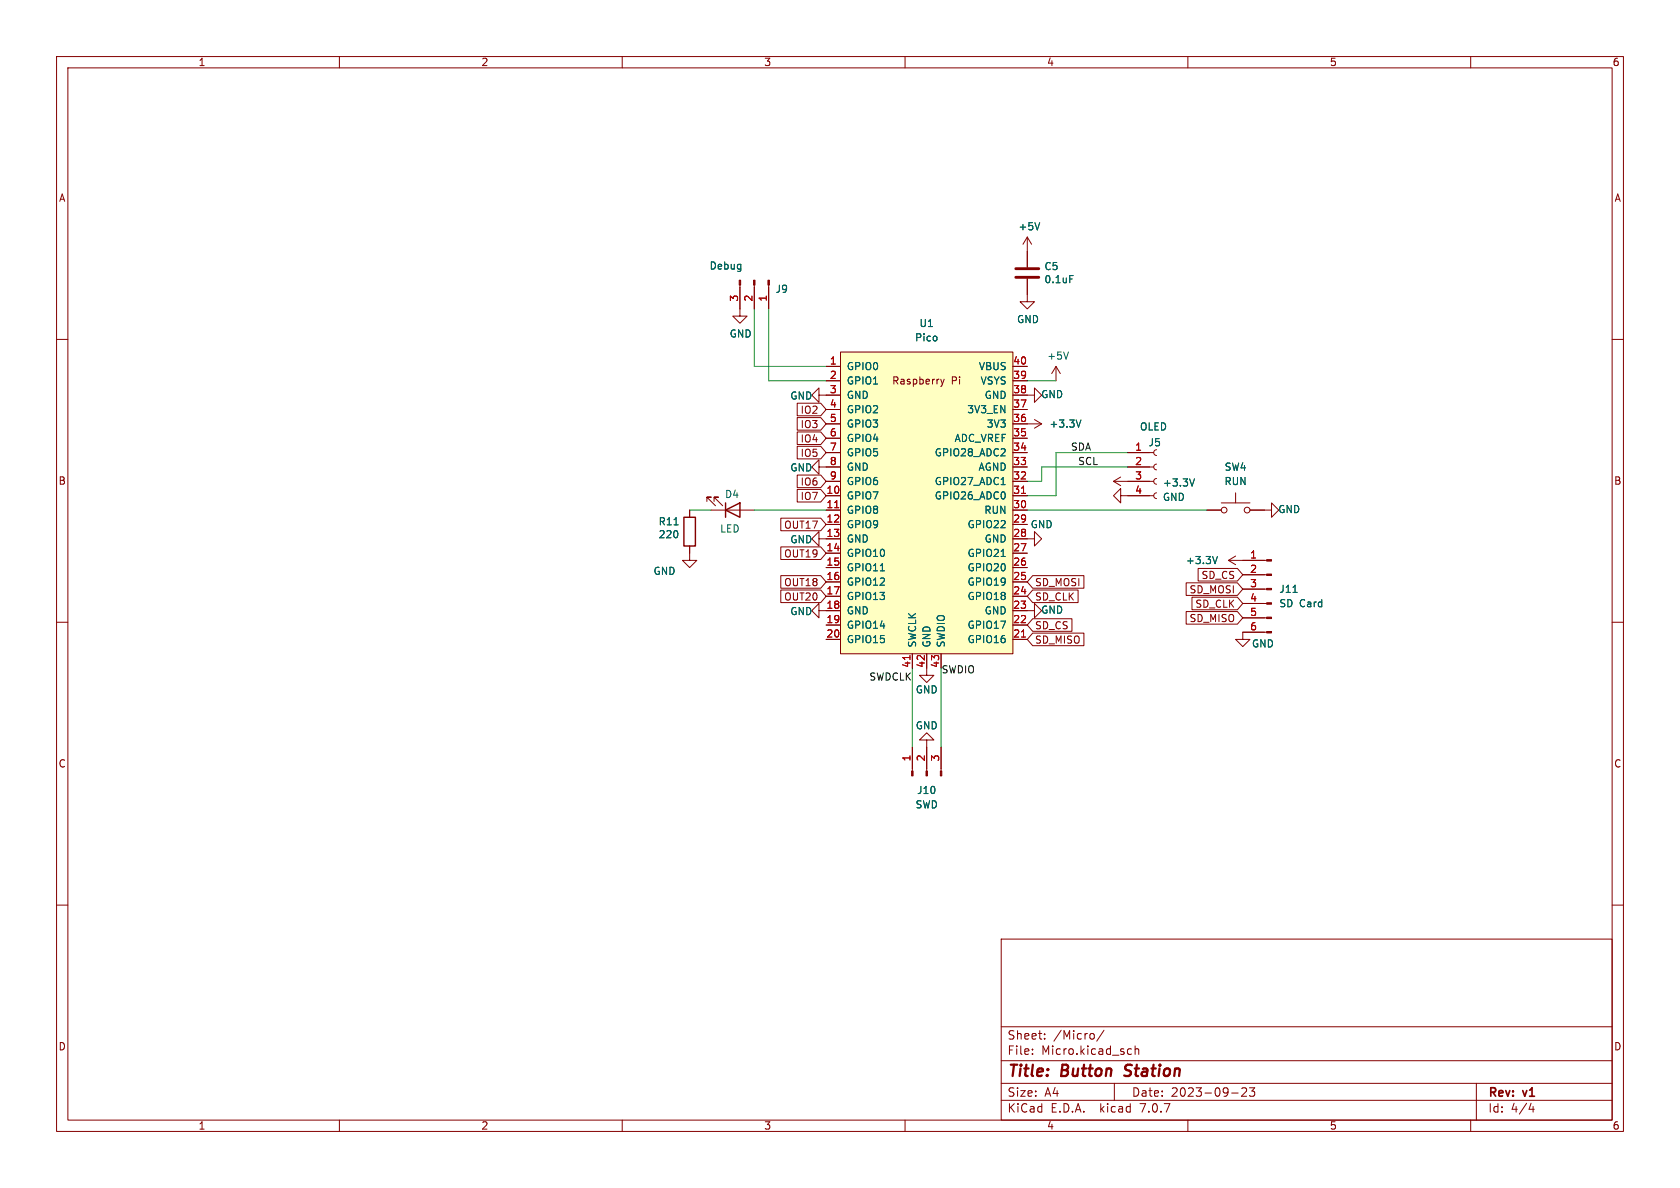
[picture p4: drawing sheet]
<svg xmlns="http://www.w3.org/2000/svg" width="297mm" height="210mm" viewBox="0 0 297 210" stroke-linecap="round" stroke-linejoin="round" font-family="sans-serif">
<g fill="none" stroke="#840000" stroke-width=".18">
<path d="M10 10h277v190h-277zM12 12h273v186h-273zM60 10v2M110 10v2M160 10v2M210 10v2M260 10v2M10 60h2M130.8 50.4v5.5h1.3l-1.3 1.3-1.3-1.3h1.3M133.3 50.4v4.2M135.9 50.4v4.2M181.6 49.3v4h1.3l-1.3 1.3-1.3-1.3h1.3"/>
<path d="M181.6 41.9l-.8 1.3M181.6 41.9v5.3M181.6 41.9l.8 1.3M285 60h2M140.9 73.8h4.2l.9 1.1-.9 1.1h-4.2zM140.9 76.4h4.2l.9 1.1-.9 1.1h-4.2zM140.9 78.9h4.2l.9 1.1-.9 1.1h-4.2zM140.9 71.3h4.2l.9 1.1-.9 1.1h-4.2zM144.8 69.9v-1.3l-1.3 1.3 1.3 1.2v-1.2h3.8M146 74.9h2.6M146 64.8h2.6M146 67.3h2.6"/>
<path d="M146 77.5h2.6M146 72.4h2.6M148.6 62.2h30.5v53.4h-30.5zM166.3 67l.3 .9M166.6 67.9l-.3 .4M166.9 67l-.3 .9M179.1 69.9h3.8v-1.3l1.2 1.3-1.2 1.2v-1.2M179.1 74.9h5M179.1 64.8h2.5M179.1 67.3h2.5M179.1 77.5h2.5M179.1 72.4h2.5"/>
<path d="M182.9 74.2l1.2 .7M184.1 74.9l-1.2 .8M186.7 64.8l-.8 1.2M186.7 64.8v2.5M186.7 64.8l.8 1.2M204.5 79.5l-.4 .1-.1 .4 .1 .4 .4 .1M121.9 96.5v2.6h1.3l-1.3 1.2-1.3-1.2h1.3M121.9 90.2v1.2M125 88.6v-.7h.7h-.7l1.5 1.5M125.7 90.2h7.6M126.2 88.6v-.7h.8h-.8l1.6 1.5M138 96.7h7.1l.9 1.1-.9 1.1h-7.1z"/>
<path d="M138 91.6h7.1l.9 1.1-.9 1.1h-7.1zM140.9 86.5h4.2l.9 1.1-.9 1.1h-4.2zM140.9 84h4.2l.9 1.1-.9 1.1h-4.2zM144.8 95.3v-1.3l-1.3 1.3 1.3 1.2v-1.2h3.8M144.8 82.6v-1.3l-1.3 1.3 1.3 1.2v-1.2h3.8M146 87.6h2.6M146 90.2h2.6M146 92.7h2.6M146 97.8h2.6M146 85.1h2.6M146 80h2.6M179.1 95.3h3.8v-1.3l1.2 1.3-1.2 1.2v-1.2"/>
<path d="M179.1 87.6h2.5M179.1 90.2h2.5M179.1 92.7h2.5M179.1 97.8h2.5M179.1 85.1h2.5M179.1 82.6h2.5M179.1 80h2.5M196.8 85.1h7.2M196.8 85.1l1.3 .8M198.1 87.6v-1.2l-1.3 1.2 1.3 1.3v-1.3h5.9M198.1 84.3l-1.3 .8M199.4 82.6h4.6"/>
<path d="M199.4 80h4.6M204.5 87.1l-.4 .2-.1 .3 .1 .4 .4 .1M204.5 84.6l-.4 .1-.1 .4 .1 .3 .4 .2M204.5 82l-.4 .2-.1 .3 .1 .4 .4 .2M213.4 90.2h2.5M215.9 88.9h5.1M217.2 99.1l1.2 .7M217.2 99.1h6.7M218.4 98.3l-1.2 .8M218.4 87.1v1.8M221 90.2h3.8v-1.3l1.3 1.3-1.3 1.2v-1.2M10 110h2"/>
<path d="M138 104.3h7.1l.9 1.1-.9 1.1h-7.1zM138 101.8h7.1l.9 1.1-.9 1.1h-7.1zM144.8 108v-1.3l-1.3 1.3 1.3 1.2v-1.2h3.8M146 100.3h2.6M146 102.9h2.6M146 105.4h2.6M146 110.5h2.6M146 113h2.6M161.3 115.6v2.5M163.8 115.6v3.8h1.3l-1.3 1.3-1.2-1.3h1.2M166.4 115.6v2.5M179.1 108h3.8v-1.3l1.2 1.3-1.2 1.2v-1.2"/>
<path d="M179.1 100.3h2.5M179.1 102.9h2.5M179.1 105.4h2.5M179.1 110.5h2.5M179.1 113h2.5M182.6 101.8h9v2.2h-9l-1-1.1zM182.6 111.9h9v2.2h-9l-1-1.1zM182.6 104.3h8v2.2h-8l-1-1.1zM182.6 109.4h6.9v2.2h-6.9l-1-1.1zM209.7 108.1h9.1l.9 1.1-.9 1.1h-9.1zM209.7 103h9.1l.9 1.1-.9 1.2h-9.1zM210.7 105.6h8.1l.9 1.1-.9 1.1h-8.1z"/>
<path d="M211.8 100.5h7l.9 1.1-.9 1.1h-7zM219.7 109.2h4.2M219.7 106.7h4.2M219.7 104.1h4.2M219.7 101.6h4.2M223.9 111.8h-4.2v1.2h1.3l-1.3 1.3-1.3-1.3h1.3M285 110h2M161.3 132.1v4.2M163.8 130.8h1.3l-1.3-1.3-1.2 1.3h1.2v5.5M166.4 132.1v4.2M10 160h2M285 160h2"/>
<path d="M177 166h108v32h-108zM60 198v2M110 198v2M160 198v2M177 194.5h108M177 191.5h108M177 187.5h108M177 181.5h108M182.5 186.3v.1M182.5 185.5v.1M184.7 183.6v.1M184.7 182.8v.1"/>
<path d="M193.2 182.7l.3 .3v.4l-.3 .3M195.2 182.1l-1.3 2M197 191.5v3M199.6 185.4l.4 .1M200 186.3l-.4 .1M200.7 185.5l.2-.1 .3 .1 .1 .9M200.7 184.9v1.5M210 198v2M217.7 193.2h1.2M219.5 192.4l.6-.1 .2 .1 .1 .3-.9 1.1h.9M220.9 192.3h.9l-.5 .6 .4 .1v.7l-.2 .1h-.4l-.2-.1M260 198v2"/>
<path d="M261 191.5v6.5M270.7 195l-.4 1.1h.9M271 195.6v1"/>
<circle cx="216.4" cy="90.2" r=".51"/>
<circle cx="220.5" cy="90.2" r=".51"/>
</g>
<path d="M198.7 190.1l.3 .1M199.1 188.4l-.2 .4 .1 .2" fill="none" stroke="#840000" stroke-width=".4"/>
<g fill="#840000" stroke="#840000" stroke-width=".18">
<path d="M130.7 49.5h.2v.9h-.2z"/>
<path d="M133.2 49.5h.3v.9h-.3z"/>
<path d="M135.8 49.5h.2v.9h-.2z"/>
<path d="M166.2 136.3h.3v.9h-.3z"/>
<path d="M163.7 136.3h.3v.9h-.3z"/>
<path d="M161.2 136.3h.2v.9h-.2z"/>
<path d="M223.9 111.6h.9v.3h-.9z"/>
<path d="M223.9 109.1h.9v.2h-.9z"/>
<path d="M223.9 106.6h.9v.2h-.9z"/>
<path d="M223.9 104h.9v.3h-.9z"/>
<path d="M223.9 101.5h.9v.2h-.9z"/>
<path d="M223.9 98.9h.9v.3h-.9z"/>
</g>
<path d="M183.8 39.4l-.4 1.2M189.1 48.7h.6M188.9 62.2l-.4 1.3M191.1 74.2l-.4 1.3M119.2 92.8h.7M177 98.4h.7M177 85.7h.7M211.2 84.7l-.5 1.2M215.2 98.4l-.4 1.2M155.6 100.9h.8M228.6 104.7h.7" fill="none" stroke="#006464" stroke-width=".18"/>
<path d="M120.9 91.4h2v5.1h-2zM128.3 90.2l2.5-1.3v2.5zM128.3 88.9v2.5" fill="none" stroke="#840000" stroke-width=".25"/>
<path d="M148.6 62.2h30.5v53.4h-30.5z" fill="#ffffc2" stroke="#ffffc2" stroke-width=".18"/>
<path d="M147.6 89.8h.7M180.6 87.2h.7M160.9 115.9v.7M180.6 112.6h.7" fill="none" stroke="#a90000" stroke-width=".18"/>
<path d="M179.6 49h4M179.6 47.5h4" fill="none" stroke="#840000" stroke-width=".51"/>
<path d="M133.3 54.6v10.2h12.7M135.9 54.6v12.7h10.1M181.6 67.3h5.1M121.9 90.2h3.8M133.3 90.2h12.7M181.6 90.2h31.8M199.4 82.6h-15.3v2.5h-2.5M199.4 80h-12.7v7.6h-5.1M161.3 118.1v14M166.4 118.1v14" fill="none" stroke="#009600" stroke-width=".18"/>
<g font-size="2.8" fill="#840000">
<text x="178" y="190.9">Title:</text>
<text x="187.7" y="190.9">Button</text>
<text x="199.7" y="190.9">Station</text>
</g>
<g font-size="2.1" fill="#840000">
<text x="178" y="184">Sheet:</text>
<text x="186.2" y="184">/Micro/</text>
<text x="178" y="186.7">File:</text>
<text x="184.1" y="186.7">Micro.kicad_sch</text>
<text x="178" y="196.9">KiCad</text>
<text x="178" y="194.1">Size:</text>
<text x="184.7" y="194.1">A4</text>
<text x="185.7" y="196.9">E.D.A.</text>
<text x="194.6" y="196.9">kicad</text>
<text x="200" y="194.1">Date:</text>
<text x="201.8" y="196.9">7.0.7</text>
<text x="207" y="194.1">2023-09-23</text>
<text x="263" y="194.3">Rev:</text>
<text x="263" y="196.9">Id:</text>
<text x="267.1" y="196.9">4/4</text>
<text x="269.4" y="194.3">v1</text>
</g>
<g font-size="1.8" fill="#840000">
<text x="35" y="11.9">1</text>
<text x="85" y="11.9">2</text>
<text x="135" y="11.9">3</text>
<text x="185" y="11.9">4</text>
<text x="235" y="11.9">5</text>
<text x="285" y="11.9">6</text>
<text x="10.3" y="35.9">A</text>
<text x="285.3" y="35.9">A</text>
<text x="157.6" y="68.2">Raspberry</text>
<text x="168.2" y="68.2">Pi</text>
<text x="141.4" y="75.9">IO3</text>
<text x="141.4" y="73.3">IO2</text>
<text x="141.4" y="78.4">IO4</text>
<text x="141.4" y="81">IO5</text>
<text x="10.3" y="85.9">B</text>
<text x="141.4" y="88.6">IO7</text>
<text x="141.4" y="86">IO6</text>
<text x="285.3" y="85.9">B</text>
<text x="138.5" y="93.7">OUT17</text>
<text x="138.5" y="98.7">OUT19</text>
<text x="138.5" y="106.4">OUT20</text>
<text x="138.5" y="103.8">OUT18</text>
<text x="182.9" y="103.8">SD_MOSI</text>
<text x="182.9" y="106.4">SD_CLK</text>
<text x="210.2" y="105.1">SD_MOSI</text>
<text x="211.2" y="107.6">SD_CLK</text>
<text x="212.3" y="102.6">SD_CS</text>
<text x="182.9" y="114">SD_MISO</text>
<text x="182.9" y="111.4">SD_CS</text>
<text x="210.2" y="110.2">SD_MISO</text>
<text x="10.3" y="135.9">C</text>
<text x="285.3" y="135.9">C</text>
<text x="10.3" y="185.9">D</text>
<text x="285.3" y="185.9">D</text>
<text x="35" y="199.9">1</text>
<text x="85" y="199.9">2</text>
<text x="135" y="199.9">3</text>
<text x="185" y="199.9">4</text>
<text x="235" y="199.9">5</text>
<text x="285" y="199.9">6</text>
</g>
<g font-size="1.8" fill="#006464">
<text x="180" y="40.9">+5V</text>
<text x="125.4" y="47.9">Debug</text>
<text x="184.5" y="48">C5</text>
<text x="137" y="52">J9</text>
<text x="184.5" y="50.3">0.1uF</text>
<text x="128.9" y="59.9">GND</text>
<text x="162.5" y="58">U1</text>
<text x="179.7" y="57.3">GND</text>
<text x="149.6" y="65.6">GPIO0</text>
<text x="161.7" y="60.6">Pico</text>
<text x="173" y="65.6">VBUS</text>
<text x="185" y="63.8">+5V</text>
<text x="139.6" y="70.8">GND</text>
<text x="149.6" y="68.2">GPIO1</text>
<text x="149.6" y="70.7">GND</text>
<text x="173.3" y="68.2">VSYS</text>
<text x="174" y="70.7">GND</text>
<text x="184" y="70.6">GND</text>
<text x="149.6" y="73.3">GPIO2</text>
<text x="149.6" y="75.8">GPIO3</text>
<text x="170.9" y="73.3">3V3_EN</text>
<text x="174.3" y="75.8">3V3</text>
<text x="185.4" y="75.8">+3.3V</text>
<text x="201.4" y="76.3">OLED</text>
<text x="139.6" y="83.5">GND</text>
<text x="149.6" y="78.3">GPIO4</text>
<text x="149.6" y="80.9">GPIO5</text>
<text x="149.6" y="83.4">GND</text>
<text x="165.2" y="80.9">GPIO28_ADC2</text>
<text x="168.7" y="78.3">ADC_VREF</text>
<text x="172.9" y="83.4">AGND</text>
<text x="203" y="79.1">J5</text>
<text x="216.4" y="83.4">SW4</text>
<text x="128.1" y="88.2">D4</text>
<text x="149.6" y="88.5">GPIO7</text>
<text x="149.6" y="86">GPIO6</text>
<text x="165.2" y="88.5">GPIO26_ADC0</text>
<text x="165.2" y="86">GPIO27_ADC1</text>
<text x="205.5" y="88.7">GND</text>
<text x="205.5" y="86.2">+3.3V</text>
<text x="216.4" y="86">RUN</text>
<text x="116.3" y="95.4">220</text>
<text x="116.3" y="93.1">R11</text>
<text x="127.2" y="94.3">LED</text>
<text x="149.6" y="91">GPIO8</text>
<text x="149.6" y="93.6">GPIO9</text>
<text x="171" y="93.6">GPIO22</text>
<text x="173.9" y="91">RUN</text>
<text x="182.1" y="93.6">GND</text>
<text x="225.9" y="90.9">GND</text>
<text x="115.4" y="101.8">GND</text>
<text x="139.6" y="96.2">GND</text>
<text x="149.6" y="96.1">GND</text>
<text x="149.6" y="98.7">GPIO10</text>
<text x="149.6" y="101.2">GPIO11</text>
<text x="171" y="101.2">GPIO20</text>
<text x="171" y="98.7">GPIO21</text>
<text x="174" y="96.1">GND</text>
<text x="209.6" y="99.9">+3.3V</text>
<text x="149.6" y="103.7">GPIO12</text>
<text x="149.6" y="106.3">GPIO13</text>
<text x="171" y="106.3">GPIO18</text>
<text x="171" y="103.7">GPIO19</text>
<text x="226.1" y="107.5">SD Card</text>
<text x="226.1" y="105">J11</text>
<text x="139.6" y="108.9">GND</text>
<text x="149.6" y="108.8">GND</text>
<text x="149.6" y="111.4">GPIO14</text>
<text x="149.6" y="113.9">GPIO15</text>
<text x="171" y="113.9">GPIO16</text>
<text x="171" y="111.4">GPIO17</text>
<text x="174" y="108.8">GND</text>
<text x="184" y="108.7">GND</text>
<text x="162.2" y="114.6" transform="rotate(-90 162.2 114.6)">SWCLK</text>
<text x="164.7" y="114.6" transform="rotate(-90 164.7 114.6)">GND</text>
<text x="167.2" y="114.6" transform="rotate(-90 167.2 114.6)">SWDIO</text>
<text x="221.2" y="114.7">GND</text>
<text x="161.8" y="122.8">GND</text>
<text x="161.8" y="129.1">GND</text>
<text x="161.8" y="143.1">SWD</text>
<text x="162" y="140.6">J10</text>
</g>
<g font-size="1.8" fill="#a90000">
<text x="130.6" y="53.4" transform="rotate(-90 130.6 53.4)">3</text>
<text x="133.1" y="53.4" transform="rotate(-90 133.1 53.4)">2</text>
<text x="135.6" y="53.4" transform="rotate(-90 135.6 53.4)">1</text>
<text x="146.6" y="64.5">1</text>
<text x="179" y="64.5">40</text>
<text x="146.6" y="67.1">2</text>
<text x="146.6" y="69.6">3</text>
<text x="179" y="69.6">38</text>
<text x="179" y="67.1">39</text>
<text x="146.6" y="72.1">4</text>
<text x="146.6" y="74.7">5</text>
<text x="146.6" y="77.2">6</text>
<text x="179" y="77.2">35</text>
<text x="179" y="74.7">36</text>
<text x="179" y="72.1">37</text>
<text x="146.6" y="79.8">7</text>
<text x="146.6" y="82.3">8</text>
<text x="179" y="82.3">33</text>
<text x="179" y="79.8">34</text>
<text x="200.6" y="79.8">1</text>
<text x="200.6" y="82.3">2</text>
<text x="146" y="87.4">10</text>
<text x="146" y="89.9">11</text>
<text x="146.6" y="84.8">9</text>
<text x="179" y="89.9">30</text>
<text x="179" y="87.4">31</text>
<text x="179" y="84.8">32</text>
<text x="200.6" y="84.8">3</text>
<text x="200.6" y="87.4">4</text>
<text x="146" y="92.5">12</text>
<text x="146" y="95">13</text>
<text x="179" y="95">28</text>
<text x="179" y="92.5">29</text>
<text x="146" y="97.5">14</text>
<text x="146" y="100.1">15</text>
<text x="179" y="100.1">26</text>
<text x="179" y="97.5">27</text>
<text x="220.9" y="98.8">1</text>
<text x="220.9" y="101.3">2</text>
<text x="146" y="102.6">16</text>
<text x="146" y="105.2">17</text>
<text x="146" y="107.7">18</text>
<text x="179" y="107.7">23</text>
<text x="179" y="105.2">24</text>
<text x="179" y="102.6">25</text>
<text x="220.9" y="103.9">3</text>
<text x="220.9" y="106.4">4</text>
<text x="146" y="110.2">19</text>
<text x="146" y="112.8">20</text>
<text x="179" y="112.8">21</text>
<text x="179" y="110.2">22</text>
<text x="220.9" y="109">5</text>
<text x="220.9" y="111.5">6</text>
<text x="161" y="118.2" transform="rotate(-90 161 118.2)">41</text>
<text x="163.6" y="118.2" transform="rotate(-90 163.6 118.2)">42</text>
<text x="166.1" y="118.2" transform="rotate(-90 166.1 118.2)">43</text>
<text x="161" y="134.7" transform="rotate(-90 161 134.7)">1</text>
<text x="163.6" y="134.7" transform="rotate(-90 163.6 134.7)">2</text>
<text x="166.1" y="134.7" transform="rotate(-90 166.1 134.7)">3</text>
</g>
<g font-size="1.8" fill="#0f0f0f">
<text x="189.2" y="79.7">SDA</text>
<text x="190.5" y="82.3">SCL</text>
<text x="166.4" y="119.1">SWDIO</text>
<text x="153.6" y="120.4">SWDCLK</text>
</g>
</svg>
